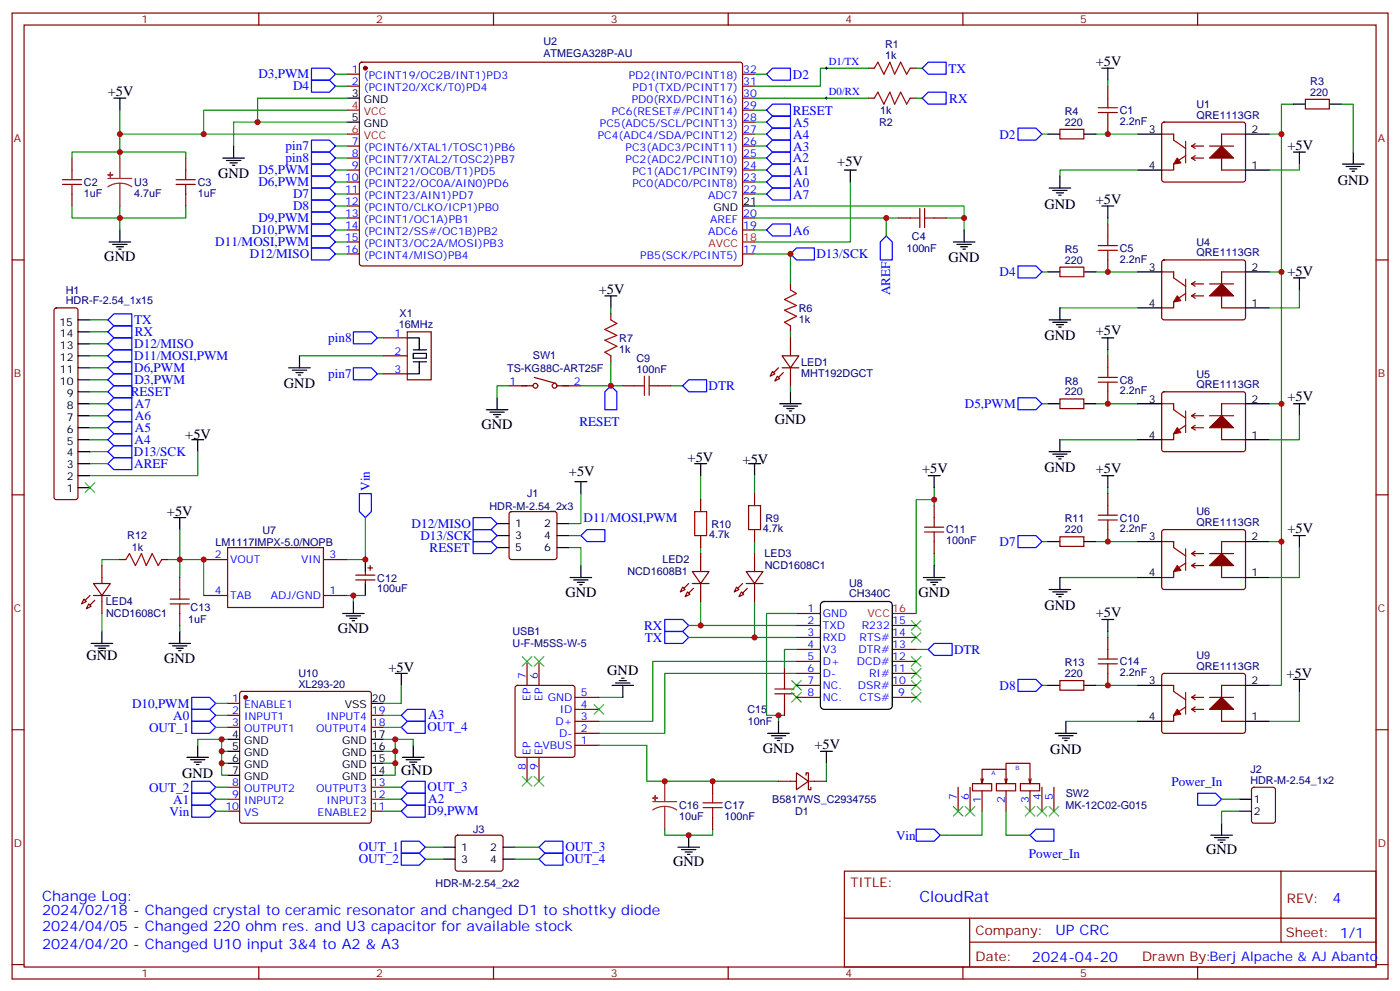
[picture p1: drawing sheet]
<svg xmlns="http://www.w3.org/2000/svg" width="412mm" height="292mm" viewBox="0 0 412 292" stroke-linecap="round" stroke-linejoin="round" font-family="sans-serif">
<g fill="none" stroke="#870000" stroke-width=".35">
<path d="M3.6 3.8h405.3v284.4h-405.3zM7.1 7.4h398.3v277.3h-398.3zM76.2 3.8v3.6M106.1 18.5l.5-.2 111.7 .1 .5 .6-.1 58.9-.6 .4-111.8-.1-.4-.6v-58.6zM145.4 3.8v3.6M214.5 3.8v3.6M283.7 3.8v3.6M352.8 3.8v3.6M102.3 21.8h3.6M102.3 25.4h3.6M218.8 21.8h3.5M218.8 25.4h3.5"/>
<path d="M218.8 39.5h3.5M218.8 35.9h3.5M218.8 32.4h3.5M218.8 28.9h3.5M255.8 28.9h1.8M255.8 20.1h1.8M268.1 28.9h1.8M268.1 20.1h1.8M312.2 38.1h7.1v2.8h-7.1zM326.4 25.4v3.5M326.4 35.9v3.6M342.2 39.5h3.6v1.7"/>
<path d="M342.5 36.2l.4-.3h23.3l.5 .3 .2 .5v16.5l-.7 .4-23.5-.1-.5-.6v-16.2zM366.9 39.5h-7v10.6h7M384.6 29.2h7v2.9h-7zM21.2 46.5v3.6M21.2 57.1v3.5M54.7 46.5v3.6M54.7 57.1v3.5M102.3 43h3.6M102.3 46.5h3.6M102.3 50.1h3.6M102.3 53.6h3.6M102.3 57.1h3.6"/>
<path d="M218.8 43h3.5M218.8 46.5h3.5M218.8 50.1h3.5M218.8 53.6h3.5M218.8 57.1h3.5M345.8 48.3v1.8h-3.6M351 43h3.6M351 46.5h3.6M351 46.5l1.1 .7M351 43l1.1 .7M352.1 45.8l-1.1 .7M352.1 42.3l-1.1 .7"/>
<path d="M356.3 43h7.1M3.6 76.5h3.5M102.3 60.6h3.6M102.3 64.2h3.6M102.3 67.7h3.6M102.3 71.2h3.6M102.3 74.8h3.6M218.8 64.2h3.5M218.8 67.7h3.5M218.8 74.8h3.5M264.6 64.2h3.5M275.2 64.2h3.5"/>
<path d="M312.2 78.6h7.1v2.9h-7.1zM326.4 65.9v3.6M326.4 76.5v3.5M342.5 76.7l.4-.2h23.3l.5 .2 .2 .5v16.5l-.7 .5-23.5-.1-.5-.6v-16.3zM405.4 76.5h3.5M16.1 90.8l.5-.2h5.7l.5 .2 .2 .5v55.1l-.3 .5-.4 .2h-5.7l-.5-.3-.2-.4v-55.1zM112.9 99.4h7.1M120 97.7h7v14.1h-7zM180 92.4v1.8M232.9 83.6v1.7M232.9 95.9v1.8M232.9 99.4v5.3"/>
<path d="M342.2 80h3.6v1.8M345.8 88.9v1.7h-3.6M351 83.6h3.6M351 87.1h3.6M351 87.1l1.1 .7M351 83.6l1.1 .7M352.1 86.4l-1.1 .7M352.1 82.9l-1.1 .7M356.3 83.6h7.1M366.9 80h-7v10.6h7M112.9 104.7h7.1M112.9 110h7.1"/>
<path d="M150 113.6h7M157.4 111.1l6.3 1.8M164.1 113.6h7M180 104.7v1.8M183.5 113.6h3.5M194.1 113.6h3.5M227.6 109.3l.7 .7-1.4 .7zM229 110.7l.7 .7-1.4 .7zM230.4 104.7h4.9l-2.4 3.6zM230.4 108.3h4.9M232.9 108.3v5.3M312.2 117.4h7.1v2.9h-7.1z"/>
<path d="M326.4 104.7v3.6M326.4 115.3v3.6M342.2 118.9h3.6v1.7M342.5 115.5l.4-.2h23.3l.5 .2 .2 .5v16.5l-.7 .5-23.5-.1-.5-.6v-16.3zM366.9 118.9h-7v10.5h7M345.8 127.7v1.7h-3.6M351 122.4h3.6M351 125.9h3.6M351 125.9l1.1 .7M351 122.4l1.1 .7M352.1 125.2l-1.1 .7M352.1 121.7l-1.1 .7"/>
<path d="M356.3 122.4h7.1M3.6 145.7h3.5M150.2 150.8l.5-.2h12.7l.5 .2 .2 .5v12.7l-.3 .5-.4 .2h-12.7l-.5-.2-.2-.5v-12.7zM206.4 147.1v3.5M206.4 157.7v3.5M222.3 145.3v3.5M222.3 155.9v3.5M275.2 148.8v3.6M275.2 159.4v3.5M312.2 158h7.1v2.8h-7.1zM326.4 145.3v3.5M326.4 155.9v3.5"/>
<path d="M342.2 159.4h3.6v1.8M342.5 156.1l.4-.2h23.3l.5 .2 .2 .5v16.5l-.7 .4h-23.5l-.5-.7v-16.2zM366.9 159.4h-7v10.6h7M405.4 145.7h3.5M24.7 176.4l.7 .7-1.4 .7zM26.1 177.8l.7 .7-1.4 .7zM27.6 171.8h4.9l-2.5 3.5zM27.6 175.3h4.9M30 166.5v5.3M30 175.3v5.3M35.3 164.7h1.8M47.7 164.7h1.7"/>
<path d="M53 170v3.5M60 175.3h7.1M60 164.7h7.1M67.1 161.2h28.2v17.6h-28.2zM95.3 175.3h7M95.3 164.7h7M104.8 169.3h5.7M104.8 170.7h5.7M107.6 168.2v1.1M107.6 170.7v1.1M108.3 167.2h1.4M109 166.5v1.4"/>
<path d="M201.1 172.8l.7 .7-1.4 .7zM202.5 174.2l.7 .7-1.4 .7zM203.9 168.2h5l-2.5 3.6zM203.9 171.8h5M206.4 162.9v5.3M206.4 171.8v5.3M217 172.8l.7 .7-1.4 .7zM218.4 174.2l.7 .7-1.4 .7zM219.8 168.2h5l-2.5 3.6zM219.8 171.8h5M222.3 162.9v5.3M222.3 171.8v5.3"/>
<path d="M345.8 168.2v1.8h-3.6M351 162.9h3.6M351 166.5h3.6M351 166.5l1.1 .7M351 162.9l1.1 .8M352.1 165.8l-1.1 .7M352.1 162.2l-1.1 .7M356.3 162.9h7.1M53 180.6v3.5M155.3 194.7v7.1M158.8 194.7v7.1M231.1 196.5v3.5"/>
<path d="M234.6 184.1h7.1M234.6 187.6h7.1M234.6 191.2h7.1M234.6 194.7h7.1M234.6 198.2h7.1M234.6 180.6h7.1M262.9 184.1h7M262.9 187.6h7M262.9 191.2h7M262.9 194.7h7M262.9 198.2h7M326.4 187.6v3.6"/>
<path d="M326.4 198.2v3.6M342.5 198.4l.4-.2h23.3l.5 .2 .2 .5v16.5l-.7 .5-23.5-.1-.5-.6v-16.3zM3.6 214.8h3.5M67.1 207h3.5M67.1 210.6h3.5M67.1 214.1h3.5M70.8 203.7l.5-.2h37.4l.5 .2 .2 .5v37.4l-.2 .5-.5 .2h-37.4l-.5-.2-.2-.5v-37.4zM109.4 210.6h3.5M109.4 214.1h3.5M152 202l.4-.2h16.3l.5 .2 .2 .5v19.7l-.3 .5-.4 .2h-16.3l-.5-.2-.2-.5v-19.7zM169.4 205.3h7M169.4 212.3h7"/>
<path d="M169.4 208.8h7M169.4 219.4h7M169.4 215.9h7M231.1 207v3.6M234.6 205.3h7.1M234.6 201.8h7.1M262.9 205.3h7M262.9 201.8h7M312.2 200.3h7.1v2.9h-7.1zM342.2 201.8h3.6v1.7M345.8 210.6v1.7h-3.6M351 205.3h3.6"/>
<path d="M351 208.8h3.6M351 208.8l1.1 .7M351 205.3l1.1 .7M352.1 208.1l-1.1 .7M352.1 204.6l-1.1 .7M356.3 205.3h7.1M366.9 201.8h-7v10.5h7M405.4 214.8h3.5M67.1 231.7h3.5M67.1 235.3h3.5M67.1 238.8h3.5M109.4 231.7h3.5"/>
<path d="M109.4 235.3h3.5M109.4 238.8h3.5M155.3 222.9v7.1M158.8 222.9v7.1M209.9 230v3.5M229.3 230h5.3M234.6 227.5l3.6 2.5-3.6 2.4zM237.5 228.2v-.7h.7v4.9h.7v-.7M238.2 230h5.3M282.3 231.7v7.1M285.8 231.7v7.1M286.5 230.7h5.6v2.1h-5.6z"/>
<path d="M289 229.3l.3 1.4M289.3 232.8v6M293.5 230.7h5.7v2.1h-5.7zM296 229.3l.4 1.4M296.4 226.4h-7.1v4.3l.4-1.4M296.4 232.8v6M296.7 229.3l-.3 1.4v-6h7v6M300.6 230.7h5.6v2.1h-5.6zM303.1 229.3l.3 1.4M303.4 232.8v6M303.8 229.3l-.4 1.4M307 231.7v7.1"/>
<path d="M310.5 231.7v7.1M368.9 231.9l.5-.2h5.6l.7 .5v9.4l-.4 .7h-5.9l-.7-.4v-9.5zM134.3 246.1l.5-.2h12.7l.5 .2 .2 .5-.1 9.4-.6 .4h-13l-.4-.7v-9.1zM209.9 240.6v3.5M248.7 256.4h156.7v28.3h-156.7zM377.4 256.5v20.8M248.8 270.3h156.4M285.7 277.3h119.5M285.7 270.3v14.1M3.6 284h3.5M76.2 284.7v3.5M145.4 284.7v3.5"/>
<path d="M214.5 284.7v3.5M283.7 284.7v3.5M352.8 284.7v3.5M405.4 284h3.5"/>
<circle cx="157.7" cy="113.6" r=".71"/>
<circle cx="163.4" cy="113.6" r=".71"/>
</g>
<g fill="#870000" stroke="#870000" stroke-width=".35">
<path d="M356.3 46.5l3.6-3.5 3.5 3.5z"/>
<path d="M356.3 87.1l3.6-3.5 3.5 3.5z"/>
<path d="M356.3 125.9l3.6-3.5 3.5 3.5z"/>
<path d="M356.3 166.5l3.6-3.6 3.5 3.6z"/>
<path d="M356.3 208.8l3.6-3.5 3.5 3.5z"/>
<path d="M230.8 109.7l-1.5 1.4z"/>
<path d="M229.3 108.3l-1.4 1.4z"/>
<path d="M26.5 175.3l-1.4 1.4z"/>
<path d="M26.5 178.1l1.4-1.4z"/>
<path d="M218.8 171.8l-1.5 1.4z"/>
<path d="M220.2 173.2l-1.4 1.4z"/>
<path d="M204.3 173.2l-1.4 1.4z"/>
<path d="M202.9 171.8l-1.4 1.4z"/>
<circle cx="72.4" cy="205.3" r=".53"/>
<circle cx="107.6" cy="20.1" r=".53"/>
</g>
<g fill="none" stroke="#000" stroke-width=".35">
<path d="M33.5 28.9h3.6M35.3 28.9v3.5M102.3 28.9h3.6M102.3 35.9h3.6M308.7 39.5h3.5M319.3 39.5h3.5M324.6 20.1h3.5M326.4 20.1v3.5M335.2 39.5h7M366.9 39.5h7.1M381 30.7h3.6M391.6 30.7h3.5"/>
<path d="M65.7 46.5h6.3M66.7 47.2h4.2M67.8 47.9h2.1M68.5 48.6h.7M68.8 43v3.5M248.7 50.1h3.6M250.5 50.1v3.5M309.1 55.4h6.3M310.1 56.1h4.3M311.2 56.8h2.1M311.9 57.5h.7M312.2 51.8v3.6"/>
<path d="M335.2 50.1h7M366.9 50.1h7.1M381 44.8h3.6M382.8 44.8v3.5M395.5 48.3h6.3M396.6 49h4.2M397.6 49.7h2.1M398.3 50.4h.7M398.7 44.8v3.5M32.1 71.2h6.4M33.2 71.9h4.2M34.3 72.6h2.1"/>
<path d="M35 73.3h.7M35.3 67.7v3.5M218.8 60.6h3.5M280.8 71.2h6.4M281.9 71.9h4.2M283 72.6h2.1M283.7 73.3h.7M284 67.7v3.5M324.6 60.6h3.5M326.4 60.6v3.6M23 94.2h3.5M23 97.7h3.5"/>
<path d="M120 99.4h3.5v3.6M178.2 87.1h3.5M180 87.1v3.5M308.7 80h3.5M309.1 94.2h6.3M310.1 94.9h4.3M311.2 95.6h2.1M311.9 96.3h.7M312.2 90.6v3.6M319.3 80h3.5M324.6 99.4h3.5M326.4 99.4v3.6"/>
<path d="M335.2 90.6h7M335.2 80h7M366.9 90.6h7.1M366.9 80h7.1M381 81.8h3.6M382.8 81.8v3.5M23 118.9h3.5M23 108.3h3.5M23 115.3h3.5M23 111.8h3.5M23 104.7h3.5M23 101.2h3.5"/>
<path d="M85.1 108.3h6.3M86.1 109h4.2M87.2 109.7h2.1M87.9 110.4h.7M88.2 104.7v3.6M121.7 104h3.9v1.4h-3.9zM121.7 106.5h3.9M121.7 103h3.9M123.5 106.5v3.5h-3.5M146.4 117.1v3.5M229.7 118.9h6.3M230.8 119.6h4.2"/>
<path d="M232.9 115.3v3.6M308.7 118.9h3.5M319.3 118.9h3.5M335.2 118.9h7M366.9 118.9h7.1M381 118.9h3.6M382.8 118.9v3.5M23 133h3.5M23 129.4h3.5M23 136.5h3.5M23 125.9h3.5M23 122.4h3.5"/>
<path d="M56.5 129.4h3.5M58.2 129.4v3.6M143.3 120.6h6.3M144.3 121.3h4.3M145.4 122h2.1M146.1 122.7h.7M204.6 136.5h3.6M206.4 136.5v3.5M220.5 136.5h3.5M222.3 136.5v3.5M231.8 120.3h2.1M232.5 121h.7"/>
<path d="M309.1 133h6.3M310.1 133.7h4.3M311.2 134.4h2.1M311.9 135.1h.7M312.2 129.4v3.6M335.2 129.4h7M366.9 129.4h7.1M23 140h3.5M23 143.5h3.5M51.2 152.4h3.5M53 152.4v3.5M146.4 154.1h3.6"/>
<path d="M146.4 157.7h3.6M164.1 154.1h3.5M164.1 157.7h3.5M169.4 141.8h3.5M171.1 141.8v3.5M273.4 140h3.6M275.2 140v3.5M308.7 159.4h3.5M319.3 159.4h3.5M324.6 140h3.5M326.4 140v3.5M335.2 159.4h7"/>
<path d="M366.9 159.4h7.1M381 157.7h3.6M382.8 157.7v3.5M104.1 177.1v3.5M107.6 164.7v3.5M107.6 171.8v3.5M146.4 161.2h3.6M164.1 161.2h3.5M168 170h6.3M169 170.7h4.2M170.1 171.4h2.1M170.8 172.1h.7"/>
<path d="M171.1 166.5v3.5M241.9 177.5l.8-.4h19.1l.9 .4 .2 .6v29.7l-.5 .8-.6 .2h-19.1l-.8-.5-.2-.5v-29.7zM272 170h6.4M273.1 170.7h4.2M274.1 171.4h2.2M274.8 172.1h.8M275.2 166.5v3.5M309.1 173.5h6.3M310.1 174.2h4.3M311.2 174.9h2.1M311.9 175.6h.7M312.2 170v3.5"/>
<path d="M335.2 170h7M366.9 170h7.1M26.8 189.4h6.4M27.9 190.1h4.2M29 190.8h2.1M29.7 191.5h.7M30 185.9v3.5M49.8 189.4h6.3M50.8 190.1h4.3M51.9 190.8h2.1M52.6 191.5h.7M53 185.9v3.5"/>
<path d="M100.9 180.6h6.4M102 181.3h4.2M103 182h2.2M103.8 182.7h.7M116.5 198.2h3.5M118.2 198.2v3.6M183.1 199.6h.7M324.6 182.4h3.5M326.4 182.4v3.5M381 200h3.6M382.8 200v3.5M58.2 219.4v3.5"/>
<path d="M67.1 217.6h3.5M109.4 217.6h3.5M109.4 207h3.5M121.7 219.4v3.5M180.3 201.8h6.4M181.4 201h4.2M182.4 200.3h2.1M183.5 201.8v3.5M226.2 215.9h6.3M227.2 216.6h4.3M228.3 217.3h2.1M229 218h.7"/>
<path d="M229.3 212.3v3.6M308.7 201.8h3.5M310.8 215.9h6.4M311.9 216.6h4.2M312.9 217.3h2.2M313.7 218h.7M314 212.3v3.6M319.3 201.8h3.5M335.2 212.3h7M335.2 201.8h7M366.9 212.3h7.1M366.9 201.8h7.1"/>
<path d="M55.1 222.9h6.3M56.1 223.6h4.3M57.2 224.3h2.1M57.9 225h.7M67.1 221.2h3.5M67.1 224.7h3.5M67.1 228.2h3.5M109.4 221.2h3.5M109.4 224.7h3.5M109.4 228.2h3.5M118.6 222.9h6.3M119.6 223.6h4.3"/>
<path d="M120.7 224.3h2.1M121.4 225h.7M241.7 221.2h3.5M243.5 221.2v3.5M365.2 235.3h3.5M365.2 238.8h3.5M130.6 249.4h3.5M130.6 252.9h3.5M148.2 249.4h3.5M148.2 252.9h3.5M199.7 249.4h6.4M200.8 250.1h4.2"/>
<path d="M201.8 250.8h2.1M202.5 251.5h.7M202.9 245.9v3.5M356.7 245.9h6.3M357.8 246.6h4.2M358.8 247.3h2.1M359.5 248h.7M359.9 242.3v3.6"/>
</g>
<path d="M102.3 32.4h3.6M102.3 39.5h3.6M218.8 71.2h3.5M262.9 180.6h7" fill="none" stroke="#f00" stroke-width=".35"/>
<g fill="#a10000" stroke="#a10000" stroke-width=".35">
<path d="M346.8 46.5l1.1 1.4-2.1 .4z"/>
<path d="M346.8 87.1l1.1 1.4-2.1 .4z"/>
<path d="M346.8 125.9l1.1 1.4-2.1 .4z"/>
<path d="M346.8 166.5l1.1 1.4-2.1 .3z"/>
<path d="M346.8 208.8l1.1 1.4-2.1 .4z"/>
</g>
<g fill="none" stroke="#a10000" stroke-width=".35">
<path d="M257.6 28.9l1-1.8 1.8 3.6 1.7-3.6 1.5 3.6 1.7-3.6 1.8 3.6 1-1.8M257.6 20.1l1-1.8 1.8 3.5 1.7-3.5 1.5 3.5 1.7-3.5 1.8 3.5 1-1.7M323.5 33.1h5.7M323.5 31.7h5.7M326.4 28.9v2.8M326.4 33.1v2.8M18.4 52.9h5.6M18.4 54.3h5.6M21.2 50.1v2.8M21.2 54.3v2.8M51.9 52.9h5.6M51.9 54.3h5.6"/>
<path d="M54.7 50.1v2.8M54.7 54.3v2.8M345.8 41.2l3.5 2.5M349.3 41.6v6.3M349.3 45.8l-2.1 1.4M268.1 64.2h2.9M271 61.3v5.7M272.4 61.3v5.7M272.4 64.2h2.8M323.5 73.7h5.7M323.5 72.3h5.7M326.4 69.5v2.8"/>
<path d="M326.4 73.7v2.8M180 94.2l1.7 1-3.5 1.8 3.5 1.7-3.5 1.5 3.5 1.7-3.5 1.8 1.8 1M232.9 85.3l1.7 1.1-3.5 1.8 3.5 1.7-3.5 1.4 3.5 1.8-3.5 1.8 1.8 1M345.8 81.8l3.5 2.5M349.3 82.2v6.3M349.3 86.4l-2.1 1.4M187 113.6h2.8M189.8 110.7v5.7M191.2 110.7v5.7M191.2 113.6h2.9M323.5 112.5h5.7M323.5 111.1h5.7"/>
<path d="M326.4 108.3v2.8M326.4 112.5v2.8M345.8 120.6l3.5 2.5M349.3 121v6.3M349.3 125.2l-2.1 1.4M204.6 150.6h3.6v7.1h-3.6zM220.5 148.8h3.5v7.1h-3.5zM272.4 156.6h5.6M272.4 155.2h5.6M275.2 152.4v2.8M275.2 156.6v2.8M323.5 153.1h5.7"/>
<path d="M323.5 151.7h5.7M326.4 148.8v2.9M326.4 153.1v2.8M37.1 164.7l1-1.8 1.8 3.6 1.8-3.6 1.4 3.6 1.7-3.6 1.8 3.6 1.1-1.8M50.1 176.4h5.7M50.1 177.8h5.7M53 173.5v2.9M53 177.8v2.8M345.8 161.2l3.5 2.5M349.3 161.5v6.4M349.3 165.8l-2.1 1.4M231.1 200v2.8"/>
<path d="M323.5 195.4h5.7M323.5 194h5.7M326.4 191.2v2.8M326.4 195.4v2.8M228.3 204.2h5.6M228.3 202.8h5.6M231.1 204.2v2.8M345.8 203.5l3.5 2.5M349.3 203.9v6.3M349.3 208.1l-2.1 1.4M207.1 237.7h5.7M207.1 236.3h5.7"/>
<path d="M209.9 233.5v2.8M209.9 237.7v2.9"/>
</g>
<g fill="none" stroke="#008700" stroke-width=".35">
<path d="M35.3 39.5h67M35.3 32.4v14.1M98.8 21.8h3.5M98.8 25.4h3.5M102.3 32.4h-42.3v7.1M102.3 35.9h-33.5v7.1M102.3 28.9h-26.4v7M222.3 28.9h33.5M222.3 39.5h3.5M222.3 21.8h3.5M222.3 32.4h3.5M222.3 35.9h3.5"/>
<path d="M255.8 20.1h-14.1v5.3h-19.4M269.9 28.9h1.8M269.9 20.1h1.8M307 39.5h1.7M322.8 39.5h12.4M326.4 23.6v1.8M377.5 39.5v40.5h-3.5M381 30.7h-3.5v8.8h-3.5M395.1 30.7h3.6v14.1M21.2 46.5v-1.7h33.5v1.7M98.8 43h3.5M98.8 46.5h3.5"/>
<path d="M98.8 50.1h3.5M98.8 53.6h3.5M98.8 57.1h3.5M222.3 43h3.5M222.3 46.5h3.5M222.3 50.1h3.5M222.3 53.6h3.5M222.3 57.1h3.5M250.5 53.6v17.6h-28.2M335.2 50.1h-23v1.7M382.8 48.3v1.8h-8.8M21.2 60.6v3.6h33.5v-3.6"/>
<path d="M35.3 60.6v7.1M98.8 60.6h3.5M98.8 64.2h3.5M98.8 67.7h3.5M98.8 71.2h3.5M98.8 74.8h3.5M222.3 60.6h61.7v3.6M222.3 74.8h10.6v8.8M222.3 64.2h42.3M222.3 67.7h3.5M261.1 64.2v5.3M278.7 64.2h5.3v3.5"/>
<path d="M326.4 64.2v1.7M26.5 97.7h5.3M26.5 94.2h5.3M111.2 99.4h1.7M180 90.6v1.8M232.9 97.7v1.7M307 80h1.7M312.2 90.6h23M322.8 80h12.4M377.5 80v38.9h-3.5M382.8 85.3v5.3h-8.8M26.5 101.2h5.3"/>
<path d="M26.5 104.7h5.3M26.5 108.3h5.3M26.5 111.8h5.3M26.5 118.9h5.3M26.5 115.3h5.3M88.2 104.7h24.7M111.2 110h1.7M150 113.6h-3.6v3.5M180 106.5v7.1h-8.9M180 113.6h3.5M197.6 113.6h3.5M232.9 113.6v1.7"/>
<path d="M307 118.9h1.7M322.8 118.9h12.4M326.4 103v1.7M377.5 118.9v40.5h-3.5M26.5 129.4h5.3M26.5 133h5.3M26.5 125.9h5.3M26.5 122.4h5.3M26.5 136.5h5.3M58.2 133v7h-31.7M312.2 129.4h23M382.8 122.4v7h-8.8"/>
<path d="M53 155.9v14.1M107.6 152.4v12.3h-5.3M167.6 157.7h3.5M171.1 145.3v8.8h-3.5M206.4 140v7.1M222.3 140v5.3M222.3 159.4v3.5M275.2 147.1h-5.3v33.5M275.2 143.5v5.3M307 159.4h1.7M322.8 159.4h12.4M326.4 143.5v1.8"/>
<path d="M377.5 159.4v42.4h-3.5M35.3 164.7h-5.3v1.8M49.4 164.7h10.6v10.6M102.3 175.3h1.8v1.8M104.1 175.3h3.5M167.6 161.2h3.5v5.3M206.4 161.2v1.7M206.4 177.1v7M222.3 177.1v10.5M275.2 162.9v3.6M312.2 170h23M382.8 161.2v8.8h-8.8"/>
<path d="M30 180.6v5.3M53 184.1v1.8M202.9 187.6h31.7M202.9 184.1h31.7M234.6 198.2h-38.8v17.7h-19.4M234.6 194.7h-42.3v17.6h-15.9M234.6 180.6h-8.8v30h3.5M234.6 191.2h-3.5v5.3M269.9 191.2h3.5M326.4 185.9v1.7M63.5 207h3.6M63.5 210.6h3.6"/>
<path d="M63.5 214.1h3.6M65.3 217.6h-7.1v1.8M67.1 217.6h-1.8v10.6h1.8M112.9 217.6h3.6v10.6h-3.6M112.9 210.6h5.3M112.9 214.1h5.3M116.5 217.6h5.2v1.8M118.2 201.8v5.2h-5.3M176.4 219.4h14.1v10.6h38.8M176.4 205.3h7.1M231.1 210.6h-1.8v1.7M307 201.8h1.7"/>
<path d="M314 212.3h21.2M322.8 201.8h12.4M382.8 203.5v8.8h-8.8M63.5 238.8h3.6M63.5 235.3h3.6M63.5 231.7h3.6M65.3 224.7h1.8M65.3 221.2h1.8M112.9 238.8h5.3M112.9 235.3h5.3M112.9 231.7h5.3M112.9 224.7h3.6"/>
<path d="M112.9 221.2h3.6M243.5 224.7v5.3M289.3 238.8v7.1h-12.3M296.4 238.8v7.1h7M359.9 235.3h5.3M365.2 238.8h-5.3v3.5M125.3 249.4h5.3M125.3 252.9h5.3M151.7 249.4h7.1M151.7 252.9h7.1M195.8 244.1v1.8h14.1v-1.8"/>
</g>
<g fill="none" stroke="#00f" stroke-width=".35">
<path d="M273.4 18.3h5.3v3.5h-5.3l-1.7-1.7zM91.8 20.1h5.2l1.8 1.7-1.8 1.8h-5.2zM91.8 23.6h5.2l1.8 1.8-1.8 1.7h-5.2zM225.8 21.8l1.8-1.7h5.3v3.5h-5.3zM225.8 35.9l1.8-1.7h5.3v3.5h-5.3zM225.8 39.5l1.8-1.8h5.3v3.5h-5.3zM227.6 30.7h5.3v3.5h-5.3l-1.8-1.8zM273.4 27.1h5.3v3.6h-5.3l-1.7-1.8zM299.9 37.7h5.3l1.8 1.8-1.8 1.7h-5.3zM91.8 48.3h5.2l1.8 1.8-1.8 1.7h-5.2zM91.8 51.8h5.2l1.8 1.8-1.8 1.8h-5.2zM91.8 55.4h5.2l1.8 1.7-1.8 1.8h-5.2z"/>
<path d="M91.8 58.9h5.2l1.8 1.7-1.8 1.8h-5.2zM91.8 41.2h5.2l1.8 1.8-1.8 1.8h-5.2zM91.8 44.8h5.2l1.8 1.7-1.8 1.8h-5.2zM225.8 43l1.8-1.8h5.3v3.6h-5.3zM225.8 46.5l1.8-1.7h5.3v3.5h-5.3zM225.8 50.1l1.8-1.8h5.3v3.5h-5.3zM225.8 53.6l1.8-1.8h5.3v3.6h-5.3zM225.8 57.1l1.8-1.7h5.3v3.5h-5.3zM91.8 62.4h5.2l1.8 1.8-1.8 1.7h-5.2zM91.8 65.9h5.2l1.8 1.8-1.8 1.8h-5.2zM91.8 69.5h5.2l1.8 1.7-1.8 1.8h-5.2zM91.8 73h5.2l1.8 1.8-1.8 1.7h-5.2z"/>
<path d="M225.8 67.7l1.8-1.8h5.3v3.6h-5.3zM232.9 74.8l1.7-1.8h5.3v3.5h-5.3zM261.1 69.5l1.8 1.7v5.3h-3.6v-5.3zM299.9 78.3h5.3l1.8 1.7-1.8 1.8h-5.3zM31.8 97.7l1.7-1.8h5.3v3.5h-5.3zM31.8 94.2l1.7-1.8h5.3v3.5h-5.3zM104.1 97.7h5.3l1.8 1.7-1.8 1.8h-5.3zM31.8 111.8l1.7-1.8h5.3v3.6h-5.3zM31.8 108.3l1.7-1.8h5.3v3.5h-5.3zM31.8 104.7l1.7-1.7h5.3v3.5h-5.3zM31.8 101.2l1.7-1.8h5.3v3.6h-5.3zM31.8 115.3l1.7-1.7h5.3v3.5h-5.3z"/>
<path d="M31.8 118.9l1.7-1.8h5.3v3.5h-5.3zM104.1 108.3h5.3l1.8 1.7-1.8 1.8h-5.3zM180 113.6l1.7 1.7v5.3h-3.5v-5.3zM201.1 113.6l1.8-1.8h5.3v3.5h-5.3zM299.9 117.1h5.3l1.8 1.8-1.8 1.7h-5.3zM31.8 136.5l1.7-1.8h5.3v3.6h-5.3zM31.8 125.9l1.7-1.8h5.3v3.6h-5.3zM31.8 129.4l1.7-1.7h5.3v3.5h-5.3zM31.8 122.4l1.7-1.8h5.3v3.5h-5.3zM33.5 131.2h5.3v3.5h-5.3l-1.7-1.7zM105.9 145.3h3.5v5.3l-1.8 1.8-1.7-1.8zM139.4 152.4h5.3l1.7 1.7-1.7 1.8h-5.3z"/>
<path d="M139.4 159.4h5.3l1.7 1.8-1.7 1.7h-5.3zM139.4 155.9h5.3l1.7 1.8-1.7 1.7h-5.3zM171.1 157.7l1.8-1.8h5.3v3.5h-5.3zM299.9 157.7h5.3l1.8 1.7-1.8 1.8h-5.3zM195.8 182.4h5.3l1.8 1.7-1.8 1.8h-5.3zM195.8 185.9h5.3l1.8 1.7-1.8 1.8h-5.3zM273.4 191.2l1.8-1.8h5.3v3.5h-5.3zM299.9 200h5.3l1.8 1.8-1.8 1.7h-5.3zM56.5 212.3h5.3l1.7 1.8-1.7 1.8h-5.3zM56.5 205.3h5.3l1.7 1.7-1.7 1.8h-5.3zM56.5 208.8h5.3l1.7 1.8-1.7 1.7h-5.3zM118.2 210.6l1.8-1.8h5.3v3.5h-5.3z"/>
<path d="M120 212.3h5.3v3.6h-5.3l-1.8-1.8zM56.5 237h5.3l1.7 1.8-1.7 1.8h-5.3zM56.5 230h5.3l1.7 1.7-1.7 1.8h-5.3zM56.5 233.5h5.3l1.7 1.8-1.7 1.7h-5.3zM118.2 238.8l1.8-1.8h5.3v3.6h-5.3zM118.2 231.7l1.8-1.7h5.3v3.5h-5.3zM118.2 235.3l1.8-1.8h5.3v3.5h-5.3zM352.8 233.5h5.3l1.8 1.8-1.8 1.7h-5.3zM118.2 247.6h5.3l1.8 1.8-1.8 1.7h-5.3zM118.2 251.1h5.3l1.8 1.8-1.8 1.8h-5.3zM158.8 249.4l1.7-1.8h5.3v3.5h-5.3zM160.5 251.1h5.3v3.6h-5.3l-1.7-1.8z"/>
<path d="M269.9 244.1h5.3l1.8 1.8-1.8 1.7h-5.3zM303.4 245.9l1.8-1.8h5.3v3.5h-5.3z"/>
</g>
<path d="M243.5 19.7v.7M243.1 20.1h.7M243.1 28.9h.7M243.5 28.5v.7" fill="none" stroke="#000" stroke-width=".29"/>
<path d="M31.8 52.5h7M35.3 53.9l-1.8 .3-1.7 .8M35.3 53.9l1.9 .3 1.6 .8M35.3 46.5v6M35.3 53.9v6.7M192.3 236h7.1M195.8 237.4l1.9 .2 1.7 .8M195.8 237.4l-1.8 .2-1.7 .8M195.8 230v6M195.8 237.4v6.7" fill="none" stroke="#8c2424" stroke-width=".35"/>
<g fill="#8c2424" stroke="#8c2424" stroke-width=".35">
<path d="M192.3 234.9l1.4 .1z"/>
<path d="M193 234.2v1.4z"/>
<path d="M32.5 50.8v1.4z"/>
<path d="M31.8 51.5h1.4z"/>
</g>
<g fill="none" stroke="#3c3" stroke-width=".35">
<path d="M25.1 142.1l2.8 2.9M27.9 142.1l-2.8 2.9M153.8 193.3l2.9 2.8M156.7 193.3l-2.9 2.8M157.4 193.3l2.8 2.8M160.2 193.3l-2.8 2.8M268.5 193.3l2.8 2.8M268.5 196.8l2.8 2.8M268.5 186.2l2.8 2.9M268.5 182.7l2.8 2.8M271.3 193.3l-2.8 2.8M271.3 196.8l-2.8 2.8"/>
<path d="M271.3 186.2l-2.8 2.9M271.3 182.7l-2.8 2.8M175 207.4l2.8 2.8M177.8 207.4l-2.8 2.8M233.2 200.3l2.8 2.9M233.2 203.9l2.8 2.8M236 200.3l-2.8 2.9M236 203.9l-2.8 2.8M268.5 200.3l2.8 2.9M268.5 203.9l2.8 2.8M271.3 200.3l-2.8 2.9M271.3 203.9l-2.8 2.8"/>
<path d="M153.8 228.6l2.9 2.8M156.7 228.6l-2.9 2.8M157.4 228.6l2.8 2.8M160.2 228.6l-2.8 2.8M280.8 237.4l2.9 2.8M283.7 237.4l-2.9 2.8M284.4 237.4l2.8 2.8M287.2 237.4l-2.8 2.8M302 237.4l2.8 2.8M304.8 237.4l-2.8 2.8M305.5 237.4l2.9 2.8M308.4 237.4l-2.9 2.8"/>
<path d="M309.1 237.4l2.8 2.8M311.9 237.4l-2.8 2.8"/>
</g>
<g fill="#c00">
<circle cx="35.3" cy="39.5" r=".88"/>
<circle cx="35.3" cy="64.2" r=".88"/>
<circle cx="75.9" cy="35.9" r=".88"/>
<circle cx="60" cy="39.5" r=".88"/>
<circle cx="65.3" cy="224.7" r=".88"/>
<circle cx="65.3" cy="221.2" r=".88"/>
<circle cx="65.3" cy="217.6" r=".88"/>
<circle cx="116.5" cy="221.2" r=".88"/>
<circle cx="116.5" cy="224.7" r=".88"/>
<circle cx="116.5" cy="217.6" r=".88"/>
<circle cx="222.3" cy="187.6" r=".88"/>
<circle cx="206.4" cy="184.1" r=".88"/>
<circle cx="202.9" cy="245.9" r=".88"/>
<circle cx="180" cy="113.6" r=".88"/>
<circle cx="60" cy="164.7" r=".88"/>
<circle cx="53" cy="164.7" r=".88"/>
<circle cx="326.4" cy="39.5" r=".88"/>
<circle cx="326.4" cy="80" r=".88"/>
<circle cx="326.4" cy="118.9" r=".88"/>
<circle cx="326.4" cy="159.4" r=".88"/>
<circle cx="326.4" cy="201.8" r=".88"/>
<circle cx="104.1" cy="175.3" r=".88"/>
<circle cx="107.6" cy="164.7" r=".88"/>
<circle cx="377.5" cy="39.5" r=".88"/>
<circle cx="377.5" cy="80" r=".88"/>
<circle cx="377.5" cy="118.9" r=".88"/>
<circle cx="377.5" cy="159.4" r=".88"/>
<circle cx="35.3" cy="44.8" r=".88"/>
<circle cx="275.2" cy="147.1" r=".88"/>
<circle cx="229.3" cy="210.6" r=".88"/>
<circle cx="209.9" cy="230" r=".88"/>
<circle cx="195.8" cy="230" r=".88"/>
<circle cx="284" cy="64.2" r=".88"/>
<circle cx="261.1" cy="64.2" r=".88"/>
<circle cx="232.9" cy="74.8" r=".88"/>
</g>
<text font-size="4.6" fill="#00f" x="270.8" y="265.5">CloudRat</text>
<g font-size="4.2">
<text x="322.8" y="19.4">+5V</text>
<text x="31.8" y="28.2">+5V</text>
<text x="379.3" y="44.1">+5V</text>
<text x="64.2" y="52.5">GND</text>
<text x="246.7" y="49">+5V</text>
<text x="322.8" y="59.9">+5V</text>
<text x="394.1" y="54.4">GND</text>
<text x="307.7" y="61.4">GND</text>
<text x="30.7" y="76.9">GND</text>
<text x="279.4" y="77.2">GND</text>
<text x="379.3" y="81.1">+5V</text>
<text x="176.4" y="86.4">+5V</text>
<text x="307.7" y="100.2">GND</text>
<text x="322.8" y="98.7">+5V</text>
<text x="83.6" y="114.3">GND</text>
<text x="379.3" y="118.1">+5V</text>
<text x="228.3" y="124.9">GND</text>
<text x="54.6" y="129.1">+5V</text>
<text x="141.9" y="126.3">GND</text>
<text x="202.6" y="136.1">+5V</text>
<text x="218.8" y="136.5">+5V</text>
<text x="167.6" y="140">+5V</text>
<text x="271.7" y="139.3">+5V</text>
<text x="307.7" y="139">GND</text>
<text x="322.8" y="139.3">+5V</text>
<text x="49.2" y="152">+5V</text>
<text x="379.3" y="157">+5V</text>
<text x="166.5" y="175.6">GND</text>
<text x="270.6" y="175.6">GND</text>
<text x="307.7" y="179.6">GND</text>
<text x="322.8" y="181.6">+5V</text>
<text x="99.5" y="186.2">GND</text>
<text x="25.4" y="194.4">GND</text>
<text x="48.4" y="195.1">GND</text>
<text x="114.4" y="197.9">+5V</text>
<text x="178.9" y="198.6">GND</text>
<text x="379" y="199.6">+5V</text>
<text x="224.8" y="221.5">GND</text>
<text x="239.9" y="220.5">+5V</text>
<text x="309.4" y="221.9">GND</text>
<text x="53.7" y="229">GND</text>
<text x="118.2" y="228.2">GND</text>
<text x="355.3" y="251.5">GND</text>
<text x="198.3" y="255">GND</text>
</g>
<g font-size="4.2" fill="#00f">
<text x="12.4" y="265.3">Change Log:</text>
<text x="12.4" y="269.5">2024/02/18 - Changed crystal to ceramic resonator and changed D1 to shottky diode</text>
<text x="392.5" y="265.7">4</text>
<text x="12.4" y="274.1">2024/04/05 - Changed 220 ohm res. and U3 capacitor for available stock</text>
<text x="310.9" y="275.3">UP CRC</text>
<text x="12.4" y="279.4">2024/04/20 - Changed U10 input 3&amp;4 to A2 &amp; A3</text>
<text x="304" y="283.1">2024-04-20</text>
</g>
<g font-size="3.9" fill="#00f">
<text x="76.1" y="23.1">D3,PWM</text>
<text x="233.6" y="23.2">D2</text>
<text x="279.4" y="21.4">TX</text>
<text x="86.3" y="26.6">D4</text>
<text x="233.5" y="33.8">RESET</text>
<text x="279.6" y="30.2">RX</text>
<text x="233.7" y="37.3">A5</text>
<text x="233.7" y="40.8">A4</text>
<text x="294.4" y="40.8">D2</text>
<text x="84.1" y="44.3">pin7</text>
<text x="84.1" y="47.8">pin8</text>
<text x="233.6" y="47.8">A2</text>
<text x="233.7" y="44.4">A3</text>
<text x="76.1" y="51.3">D5,PWM</text>
<text x="233.7" y="51.4">A1</text>
<text x="76.1" y="54.9">D6,PWM</text>
<text x="86.3" y="58.3">D7</text>
<text x="233.7" y="54.9">A0</text>
<text x="233.7" y="58.5">A7</text>
<text x="76.1" y="65.4">D9,PWM</text>
<text x="86.3" y="61.9">D8</text>
<text x="74.2" y="69">D10,PWM</text>
<text x="233.7" y="69.1">A6</text>
<text x="63.4" y="72.5">D11/MOSI,PWM</text>
<text x="73.6" y="76">D12/MISO</text>
<text x="240.5" y="76">D13/SCK</text>
<text x="294.5" y="81.3">D4</text>
<text x="262.3" y="86.8" transform="rotate(-90 262.3 86.8)">AREF</text>
<text x="39.5" y="95.5">TX</text>
<text x="39.7" y="98.9">RX</text>
<text x="96.7" y="100.7">pin8</text>
<text x="39.5" y="105.9">D11/MOSI,PWM</text>
<text x="39.5" y="102.5">D12/MISO</text>
<text x="39.5" y="109.5">D6,PWM</text>
<text x="39.6" y="113">D3,PWM</text>
<text x="96.7" y="111.3">pin7</text>
<text x="38.5" y="116.6">RESET</text>
<text x="208.7" y="114.8">DTR</text>
<text x="39.7" y="123.6">A6</text>
<text x="39.7" y="120.1">A7</text>
<text x="170.7" y="125.4">RESET</text>
<text x="284.3" y="120.1">D5,PWM</text>
<text x="39.7" y="130.6">A4</text>
<text x="39.7" y="127.1">A5</text>
<text x="39.4" y="134.2">D13/SCK</text>
<text x="39.5" y="137.8">AREF</text>
<text x="108.9" y="144.5" transform="rotate(-90 108.9 144.5)">Vin</text>
<text x="121.3" y="155.3">D12/MISO</text>
<text x="171.9" y="153.6">D11/MOSI,PWM</text>
<text x="123.8" y="158.9">D13/SCK</text>
<text x="294.5" y="160.7">D7</text>
<text x="126.6" y="162.4">RESET</text>
<text x="189.8" y="185.4">RX</text>
<text x="190" y="188.9">TX</text>
<text x="281.1" y="192.4">DTR</text>
<text x="294.5" y="203">D8</text>
<text x="38.9" y="208.3">D10,PWM</text>
<text x="43.9" y="215.4">OUT_1</text>
<text x="51" y="211.8">A0</text>
<text x="125.9" y="215.3">OUT_4</text>
<text x="126.2" y="211.8">A3</text>
<text x="43.9" y="233">OUT_2</text>
<text x="126" y="232.9">OUT_3</text>
<text x="345.1" y="231.3">Power_In</text>
<text x="51" y="236.5">A1</text>
<text x="126" y="240">D9,PWM</text>
<text x="126.2" y="236.5">A2</text>
<text x="50" y="240.1">Vin</text>
<text x="105.7" y="250.6">OUT_1</text>
<text x="166.5" y="250.6">OUT_3</text>
<text x="264" y="247.1">Vin</text>
<text x="105.7" y="254.2">OUT_2</text>
<text x="166.5" y="254.1">OUT_4</text>
<text x="303.1" y="252.5">Power_In</text>
</g>
<g font-size="3.9" fill="#800">
<text x="250.5" y="261">TITLE:</text>
<text x="379.1" y="265.7">REV:</text>
<text x="287.4" y="275.2">Company:</text>
<text x="378.8" y="275.8">Sheet: 1/1</text>
<text x="287.4" y="282.9">Date:</text>
<text x="336.5" y="283">Drawn By:Berj Alpache &amp; AJ Abanto</text>
</g>
<g font-size="3.2" fill="#800">
<text x="41.7" y="6.8">1</text>
<text x="110.8" y="6.8">2</text>
<text x="180" y="6.8">3</text>
<text x="249.1" y="6.8">4</text>
<text x="318.2" y="6.8">5</text>
<text x="4.1" y="41.9">A</text>
<text x="405.9" y="41.9">A</text>
<text x="4.1" y="111.1">B</text>
<text x="405.9" y="111.1">B</text>
<text x="4.1" y="180.2">C</text>
<text x="405.9" y="180.2">C</text>
<text x="4.1" y="249.4">D</text>
<text x="405.9" y="249.4">D</text>
<text x="41.7" y="287.7">1</text>
<text x="110.8" y="287.7">2</text>
<text x="180" y="287.7">3</text>
<text x="249.1" y="287.7">4</text>
<text x="318.2" y="287.7">5</text>
</g>
<g font-size="3.2" fill="#000080">
<text x="160.1" y="16.7">ATMEGA328P-AU</text>
<text x="160.1" y="13.3">U2</text>
<text x="260.7" y="17.3">1k</text>
<text x="260.7" y="14">R1</text>
<text x="386" y="28.2">220</text>
<text x="386" y="25">R3</text>
<text x="259.3" y="33.6">1k</text>
<text x="313.7" y="33.8">R4</text>
<text x="329.9" y="33.6">C1</text>
<text x="352.5" y="34.9">QRE1113GR</text>
<text x="352.5" y="31.8">U1</text>
<text x="259" y="37.1">R2</text>
<text x="313.7" y="37">220</text>
<text x="329.9" y="36.7">2.2nF</text>
<text x="24.7" y="57.9">1uF</text>
<text x="24.7" y="54.7">C2</text>
<text x="39.5" y="57.9">4.7uF</text>
<text x="39.5" y="54.7">U3</text>
<text x="58.2" y="57.9">1uF</text>
<text x="58.2" y="54.7">C3</text>
<text x="268.7" y="70.6">C4</text>
<text x="267" y="74.1">100nF</text>
<text x="313.7" y="77.6">220</text>
<text x="313.7" y="74.4">R5</text>
<text x="329.9" y="77.3">2.2nF</text>
<text x="329.9" y="74.1">C5</text>
<text x="352.5" y="75.5">QRE1113GR</text>
<text x="352.5" y="72.3">U4</text>
<text x="19.4" y="89.6">HDR-F-2.54_1x15</text>
<text x="19.4" y="86.4">H1</text>
<text x="117.7" y="93.5">X1</text>
<text x="235.3" y="95">1k</text>
<text x="235.3" y="91.8">R6</text>
<text x="117.5" y="96.6">16MHz</text>
<text x="182.4" y="100.6">R7</text>
<text x="157" y="105.6">SW1</text>
<text x="182.4" y="103.8">1k</text>
<text x="187.5" y="106.5">C9</text>
<text x="236" y="107.6">LED1</text>
<text x="149.4" y="109.4">TS-KG88C-ART25F</text>
<text x="187.5" y="109.7">100nF</text>
<text x="236" y="110.9">MHT192DGCT</text>
<text x="313.7" y="113.2">R8</text>
<text x="329.9" y="112.9">C8</text>
<text x="352.5" y="111.1">U5</text>
<text x="313.7" y="116.4">220</text>
<text x="329.9" y="116.1">2.2nF</text>
<text x="352.5" y="114.3">QRE1113GR</text>
<text x="155.3" y="146.3">J1</text>
<text x="144.2" y="150">HDR-M-2.54_2x3</text>
<text x="209.6" y="155.3">R10</text>
<text x="225.5" y="153.5">R9</text>
<text x="313.7" y="153.8">R11</text>
<text x="329.9" y="153.5">C10</text>
<text x="352.5" y="154.8">QRE1113GR</text>
<text x="352.5" y="151.7">U6</text>
<text x="37.5" y="158.8">R12</text>
<text x="63.5" y="160.6">LM1117IMPX-5.0/NOPB</text>
<text x="77.3" y="157.1">U7</text>
<text x="208.9" y="158.4">4.7k</text>
<text x="224.8" y="156.7">4.7k</text>
<text x="278.7" y="160.2">100nF</text>
<text x="278.7" y="157">C11</text>
<text x="313.7" y="157">220</text>
<text x="329.9" y="156.7">2.2nF</text>
<text x="38.8" y="162.3">1k</text>
<text x="195.1" y="165.8">LED2</text>
<text x="225.2" y="164.1">LED3</text>
<text x="225.3" y="167.6">NCD1608C1</text>
<text x="111.2" y="171.2">C12</text>
<text x="184.8" y="169.4">NCD1608B1</text>
<text x="250.2" y="172.6">U8</text>
<text x="31.2" y="178.2">LED4</text>
<text x="56.1" y="180">C13</text>
<text x="111.2" y="174.3">100uF</text>
<text x="250.2" y="175.8">CH340C</text>
<text x="31.3" y="181.8">NCD1608C1</text>
<text x="55.4" y="183.5">1uF</text>
<text x="151" y="186.9">USB1</text>
<text x="151" y="190.5">U-F-M5SS-W-5</text>
<text x="313.7" y="196.1">R13</text>
<text x="329.9" y="195.8">C14</text>
<text x="352.5" y="197.2">QRE1113GR</text>
<text x="352.5" y="194">U9</text>
<text x="87.9" y="202.5">XL293-20</text>
<text x="87.9" y="199.3">U10</text>
<text x="313.7" y="199.3">220</text>
<text x="329.9" y="199">2.2nF</text>
<text x="220.2" y="210">C15</text>
<text x="220.3" y="213.5">10nF</text>
<text x="368.4" y="227.5">J2</text>
<text x="368.4" y="230.7">HDR-M-2.54_1x2</text>
<text x="200.1" y="238.2">C16</text>
<text x="213.5" y="238.2">C17</text>
<text x="227.5" y="236.3">B5817WS_C2934755</text>
<text x="234.2" y="239.9">D1</text>
<text x="313.9" y="238.1">MK-12C02-G015</text>
<text x="314" y="234.6">SW2</text>
<text x="139.4" y="245.2">J3</text>
<text x="200.1" y="241.4">10uF</text>
<text x="213.5" y="241.4">100nF</text>
<text x="128.3" y="261">HDR-M-2.54_2x2</text>
</g>
<g font-size="3.2" fill="#00f">
<text x="103.7" y="21.5">1</text>
<text x="107.2" y="23.2">(PCINT19/OC2B/INT1)PD3</text>
<text x="185.2" y="23.2">PD2(INT0/PCINT18)</text>
<text x="218.9" y="21.5">32</text>
<text x="244.2" y="19.2">D1/TX</text>
<text x="103.7" y="25">2</text>
<text x="107.2" y="26.8">(PCINT20/XCK/T0)PD4</text>
<text x="186.4" y="26.8">PD1(TXD/PCINT17)</text>
<text x="218.9" y="28.5">30</text>
<text x="218.9" y="25">31</text>
<text x="244.2" y="28">D0/RX</text>
<text x="180.2" y="33.8">PC6(RESET#/PCINT14)</text>
<text x="186.1" y="30.3">PD0(RXD/PCINT16)</text>
<text x="218.9" y="35.6">28</text>
<text x="218.9" y="32.1">29</text>
<text x="176.1" y="40.9">PC4(ADC4/SDA/PCINT12)</text>
<text x="176.7" y="37.4">PC5(ADC5/SCL/PCINT13)</text>
<text x="218.9" y="39.1">27</text>
<text x="103.7" y="42.7">7</text>
<text x="103.7" y="46.2">8</text>
<text x="107.2" y="44.4">(PCINT6/XTAL1/TOSC1)PB6</text>
<text x="107.2" y="47.9">(PCINT7/XTAL2/TOSC2)PB7</text>
<text x="184.3" y="47.9">PC2(ADC2/PCINT10)</text>
<text x="184.3" y="44.4">PC3(ADC3/PCINT11)</text>
<text x="218.9" y="46.2">25</text>
<text x="218.9" y="42.7">26</text>
<text x="101.7" y="53.2">10</text>
<text x="103.7" y="49.7">9</text>
<text x="107.2" y="51.5">(PCINT21/OC0B/T1)PD5</text>
<text x="186.3" y="51.5">PC1(ADC1/PCINT9)</text>
<text x="218.9" y="53.2">23</text>
<text x="218.9" y="49.7">24</text>
<text x="101.7" y="56.8">11</text>
<text x="107.2" y="55">(PCINT22/OC0A/AIN0)PD6</text>
<text x="107.2" y="58.5">(PCINT23/AIN1)PD7</text>
<text x="186.3" y="55">PC0(ADC0/PCINT8)</text>
<text x="208.6" y="58.5">ADC7</text>
<text x="218.9" y="56.8">22</text>
<text x="101.7" y="60.3">12</text>
<text x="101.7" y="63.8">13</text>
<text x="107.2" y="62.1">(PCINT0/CLKO/ICP1)PB0</text>
<text x="107.2" y="65.6">(PCINT1/OC1A)PB1</text>
<text x="209.2" y="65.6">AREF</text>
<text x="218.9" y="63.8">20</text>
<text x="101.7" y="67.3">14</text>
<text x="101.7" y="70.9">15</text>
<text x="107.2" y="69.1">(PCINT2/SS#/OC1B)PB2</text>
<text x="208.6" y="69.1">ADC6</text>
<text x="218.9" y="67.3">19</text>
<text x="101.7" y="74.4">16</text>
<text x="107.2" y="72.6">(PCINT3/OC2A/MOSI)PB3</text>
<text x="107.2" y="76.2">(PCINT4/MISO)PB4</text>
<text x="188.6" y="76.2">PB5(SCK/PCINT5)</text>
<text x="218.9" y="74.4">17</text>
<text x="116.2" y="99.1">1</text>
<text x="116.2" y="104.4">2</text>
<text x="116.2" y="109.7">3</text>
<text x="150.1" y="113.2">1</text>
<text x="169" y="113.2">2</text>
<text x="63.3" y="164.4">2</text>
<text x="67.8" y="165.8">VOUT</text>
<text x="88.7" y="165.8">VIN</text>
<text x="97" y="164.4">3</text>
<text x="63.3" y="174.9">4</text>
<text x="67.8" y="176.4">TAB</text>
<text x="79.8" y="176.4">ADJ/GND</text>
<text x="97" y="174.9">1</text>
<text x="237.9" y="183.8">2</text>
<text x="237.9" y="180.2">1</text>
<text x="242.4" y="185.2">TXD</text>
<text x="242.4" y="181.6">GND</text>
<text x="253.9" y="185.2">R232</text>
<text x="262.9" y="183.8">15</text>
<text x="237.9" y="190.8">4</text>
<text x="237.9" y="187.3">3</text>
<text x="242.4" y="188.7">RXD</text>
<text x="253.2" y="188.7">RTS#</text>
<text x="262.9" y="187.3">14</text>
<text x="262.9" y="190.8">13</text>
<text x="237.9" y="197.9">6</text>
<text x="237.9" y="194.3">5</text>
<text x="242.4" y="195.8">D+</text>
<text x="242.4" y="192.2">V3</text>
<text x="252.4" y="195.8">DCD#</text>
<text x="252.9" y="192.2">DTR#</text>
<text x="262.9" y="194.3">12</text>
<text x="262.9" y="197.9">11</text>
<text x="154.9" y="200" transform="rotate(-90 154.9 200)">7</text>
<text x="158.4" y="200" transform="rotate(-90 158.4 200)">6</text>
<text x="237.9" y="201.4">7</text>
<text x="242.4" y="202.8">NC.</text>
<text x="242.4" y="199.3">D-</text>
<text x="252.7" y="202.8">DSR#</text>
<text x="256" y="199.3">RI#</text>
<text x="262.9" y="201.4">10</text>
<text x="68.4" y="206.7">1</text>
<text x="71.9" y="208.5">ENABLE1</text>
<text x="156.3" y="206.4" transform="rotate(-90 156.3 206.4)">EP</text>
<text x="159.8" y="206.4" transform="rotate(-90 159.8 206.4)">EP</text>
<text x="161.4" y="206.3">GND</text>
<text x="164.9" y="209.9">ID</text>
<text x="171.1" y="208.5">4</text>
<text x="171.1" y="204.9">5</text>
<text x="237.9" y="204.9">8</text>
<text x="242.4" y="206.3">NC.</text>
<text x="253.2" y="206.3">CTS#</text>
<text x="264.6" y="204.9">9</text>
<text x="68.4" y="210.2">2</text>
<text x="68.4" y="213.7">3</text>
<text x="71.9" y="212">INPUT1</text>
<text x="71.9" y="215.5">OUTPUT1</text>
<text x="93.1" y="215.5">OUTPUT4</text>
<text x="96.2" y="212">INPUT4</text>
<text x="109.6" y="213.7">18</text>
<text x="109.6" y="210.2">19</text>
<text x="163.6" y="213.4">D+</text>
<text x="171.1" y="215.5">2</text>
<text x="171.1" y="212">3</text>
<text x="159.8" y="220.5">VBUS</text>
<text x="164.8" y="216.9">D-</text>
<text x="171.1" y="219">1</text>
<text x="154.9" y="226.7" transform="rotate(-90 154.9 226.7)">8</text>
<text x="156.3" y="222.2" transform="rotate(-90 156.3 222.2)">EP</text>
<text x="158.4" y="226.7" transform="rotate(-90 158.4 226.7)">9</text>
<text x="159.8" y="222.2" transform="rotate(-90 159.8 222.2)">EP</text>
<text x="68.4" y="231.4">8</text>
<text x="71.9" y="233.2">OUTPUT2</text>
<text x="93.1" y="233.2">OUTPUT3</text>
<text x="109.6" y="231.4">13</text>
<text x="66.4" y="238.4">10</text>
<text x="68.4" y="234.9">9</text>
<text x="71.9" y="236.7">INPUT2</text>
<text x="96.2" y="236.7">INPUT3</text>
<text x="109.6" y="238.4">11</text>
<text x="109.6" y="234.9">12</text>
<text x="281.9" y="235.5" transform="rotate(-90 281.9 235.5)">7</text>
<text x="285.4" y="235.5" transform="rotate(-90 285.4 235.5)">6</text>
<text x="289" y="236.2" transform="rotate(-90 289 236.2)">1</text>
<text x="296" y="236.2" transform="rotate(-90 296 236.2)">2</text>
<text x="303.1" y="236.2" transform="rotate(-90 303.1 236.2)">3</text>
<text x="306.6" y="235.5" transform="rotate(-90 306.6 235.5)">4</text>
<text x="310.1" y="235.5" transform="rotate(-90 310.1 235.5)">5</text>
<text x="71.9" y="240.2">VS</text>
<text x="93.6" y="240.2">ENABLE2</text>
</g>
<g font-size="3.2">
<text x="103.7" y="28.5">3</text>
<text x="103.7" y="35.6">5</text>
<text x="107.2" y="30.3">GND</text>
<text x="107.2" y="37.4">GND</text>
<text x="338.4" y="39.1">3</text>
<text x="368.7" y="39.1">2</text>
<text x="338.4" y="49.7">4</text>
<text x="368.7" y="49.7">1</text>
<text x="210.2" y="62.1">GND</text>
<text x="218.9" y="60.3">21</text>
<text x="338.4" y="79.7">3</text>
<text x="368.7" y="79.7">2</text>
<text x="17.5" y="95.9">15</text>
<text x="338.4" y="90.3">4</text>
<text x="368.7" y="90.3">1</text>
<text x="17.6" y="99.1">14</text>
<text x="17.6" y="106.2">12</text>
<text x="17.6" y="102.6">13</text>
<text x="17.6" y="113.2">10</text>
<text x="17.6" y="109.7">11</text>
<text x="19.6" y="116.7">9</text>
<text x="338.4" y="118.5">3</text>
<text x="368.7" y="118.5">2</text>
<text x="19.6" y="123.8">7</text>
<text x="19.6" y="120.3">8</text>
<text x="19.6" y="130.8">5</text>
<text x="19.6" y="127.3">6</text>
<text x="338.4" y="129.1">4</text>
<text x="368.7" y="129.1">1</text>
<text x="19.6" y="137.9">3</text>
<text x="19.6" y="134.4">4</text>
<text x="19.6" y="141.4">2</text>
<text x="19.6" y="145">1</text>
<text x="151.7" y="155.2">1</text>
<text x="160.3" y="155.2">2</text>
<text x="151.7" y="158.7">3</text>
<text x="160.3" y="158.7">4</text>
<text x="338.4" y="159.1">3</text>
<text x="368.7" y="159.1">2</text>
<text x="151.7" y="162.2">5</text>
<text x="160.3" y="162.2">6</text>
<text x="338.4" y="169.7">4</text>
<text x="368.7" y="169.7">1</text>
<text x="338.4" y="201.4">3</text>
<text x="368.7" y="201.4">2</text>
<text x="101.6" y="208.5">VSS</text>
<text x="109.6" y="206.7">20</text>
<text x="338.4" y="212">4</text>
<text x="368.7" y="212">1</text>
<text x="68.4" y="217.3">4</text>
<text x="68.4" y="220.8">5</text>
<text x="71.9" y="219">GND</text>
<text x="100.8" y="219">GND</text>
<text x="109.6" y="220.8">16</text>
<text x="109.6" y="217.3">17</text>
<text x="68.4" y="224.3">6</text>
<text x="68.4" y="227.9">7</text>
<text x="71.9" y="222.6">GND</text>
<text x="71.9" y="226.1">GND</text>
<text x="100.8" y="226.1">GND</text>
<text x="100.8" y="222.6">GND</text>
<text x="109.6" y="227.9">14</text>
<text x="109.6" y="224.3">15</text>
<text x="71.9" y="229.6">GND</text>
<text x="100.8" y="229.6">GND</text>
<text x="369.4" y="236.3">1</text>
<text x="369.4" y="239.9">2</text>
<text x="135.9" y="250.4">1</text>
<text x="144.4" y="250.4">2</text>
<text x="135.9" y="254">3</text>
<text x="144.4" y="254">4</text>
</g>
<g font-size="3.2" fill="#f00">
<text x="103.7" y="32.1">4</text>
<text x="107.2" y="33.8">VCC</text>
<text x="103.7" y="39.1">6</text>
<text x="107.2" y="40.9">VCC</text>
<text x="218.9" y="70.9">18</text>
<text x="208.7" y="72.6">AVCC</text>
<text x="255.5" y="181.6">VCC</text>
<text x="262.9" y="180.2">16</text>
</g>
<g font-size="1.8" fill="#00f">
<text x="299.2" y="226.8">B</text>
<text x="292.1" y="228.2">A</text>
</g>
</svg>
